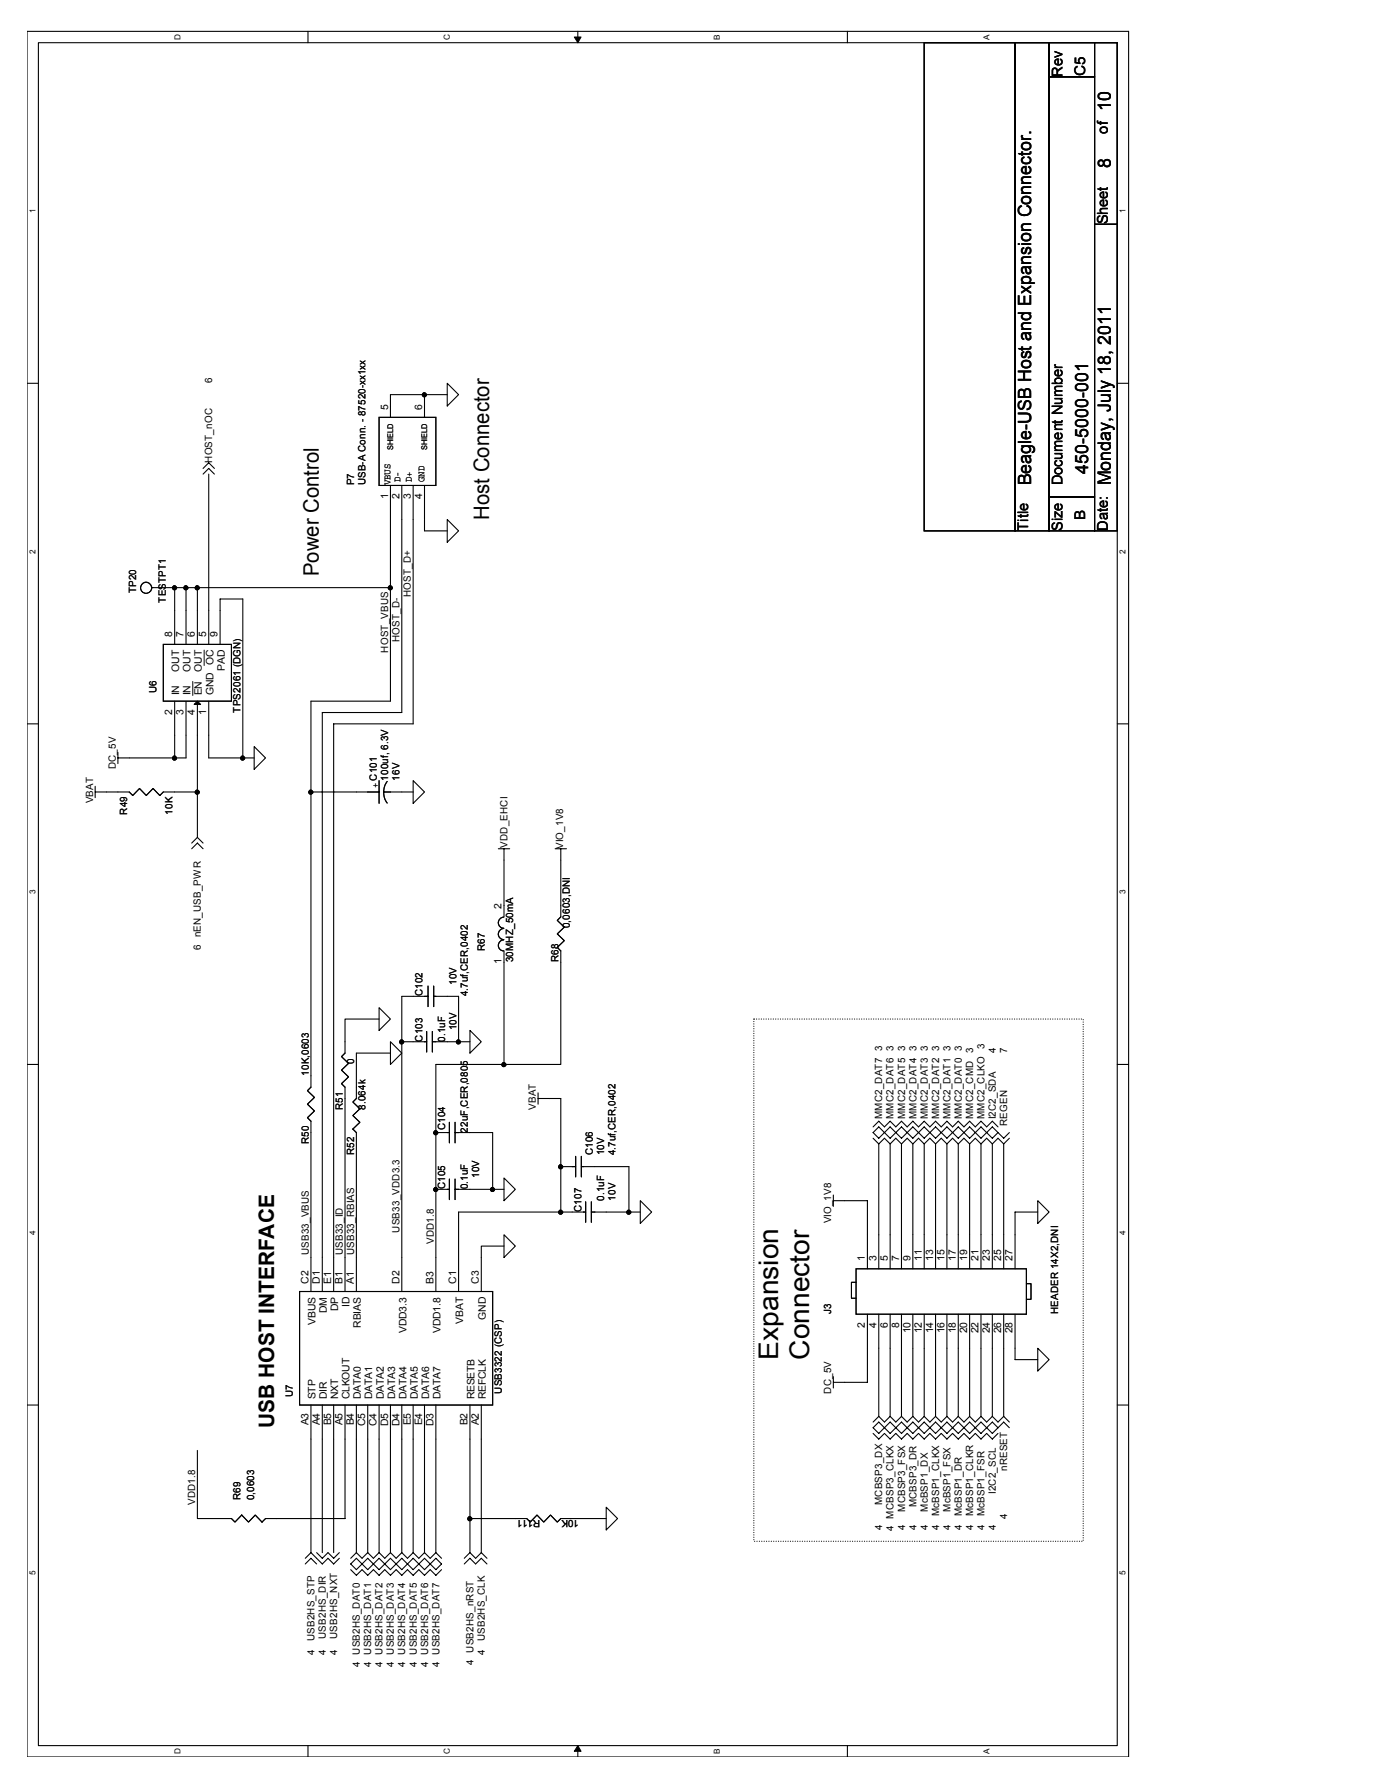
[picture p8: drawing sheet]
<svg xmlns="http://www.w3.org/2000/svg" width="216mm" height="279mm" viewBox="0 0 216 279" stroke-linecap="round" stroke-linejoin="round" font-family="sans-serif">
<path d="M4.2 4.9h172.5v270.3h-172.5zM6 6.7h168.9v266.7h-168.9z" fill="none" stroke="#000" stroke-width=".17"/>
<g fill="#fff">
<path d="M4.4 246h1.4v.7h-1.4z"/>
<path d="M175.1 246h1.4v.7h-1.4z"/>
</g>
<path d="M4.2 220h1.8M174.9 220h1.8" fill="none" stroke="#000" stroke-width=".17"/>
<g fill="#fff">
<path d="M4.4 192.7h1.4v.7h-1.4z"/>
<path d="M175.1 192.7h1.4v.7h-1.4z"/>
</g>
<path d="M4.2 166.7h1.8M174.9 166.7h1.8" fill="none" stroke="#000" stroke-width=".17"/>
<g fill="#fff">
<path d="M4.4 139.4h1.4v.6h-1.4z"/>
<path d="M175.1 139.4h1.4v.6h-1.4z"/>
</g>
<path d="M4.2 113.4h1.8M174.9 113.4h1.8" fill="none" stroke="#000" stroke-width=".17"/>
<g fill="#fff">
<path d="M4.4 86h1.4v.7h-1.4z"/>
<path d="M175.1 86h1.4v.7h-1.4z"/>
</g>
<path d="M4.2 60h1.8M174.9 60h1.8" fill="none" stroke="#000" stroke-width=".17"/>
<g fill="#fff">
<path d="M4.4 32.7h1.4v.7h-1.4z"/>
<path d="M175.1 32.7h1.4v.7h-1.4z"/>
<path d="M27.1 273.8h1.4v.9h-1.4z"/>
<path d="M27.1 5.3h1.4v.9h-1.4z"/>
<path d="M69.3 273.8h1.4v.9h-1.4z"/>
<path d="M69.3 5.3h1.4v.9h-1.4z"/>
</g>
<path d="M48.2 4.9v1.8M48.2 273.4v1.8" fill="none" stroke="#000" stroke-width=".17"/>
<g fill="#fff">
<path d="M111.5 273.9h1.4v.8h-1.4z"/>
<path d="M111.5 5.4h1.4v.8h-1.4z"/>
</g>
<path d="M90.5 4.9v1.8M90.5 273.4v1.8" fill="none" stroke="#000" stroke-width=".17"/>
<path d="M89.9 5.8h1.1l-.5 .9zM90.5 273.4l.5 .9h-1.1z" fill="#000" stroke="#000" stroke-width=".16"/>
<g fill="#fff">
<path d="M153.8 273.9h1.4v.8h-1.4z"/>
<path d="M153.8 5.4h1.4v.8h-1.4z"/>
</g>
<g fill="none" stroke="#000" stroke-width=".17">
<path d="M132.7 4.9v1.8M144.7 6.7h14.2v76.4h-14.2zM158.9 6.7h5.4v76.4h-5.4zM164.3 12h7.1v65.8h-7.1zM164.3 6.7h7.1v5.3h-7.1zM171.4 6.7h3.5v28.4h-3.5zM171.4 35.1h3.5v48h-3.5zM31.8 74.3l.9-.9 .9 .9M31.8 73.4l.9-.9 .9 .9M32.7 74.3v26.6M59.4 65.4h8.8v10.6h-8.8zM61.1 76v33.8h-12.4v60.5l-.6 .5 1.1 1.1-1.1 1 1.1 1.1-1.1 1 .6 .6v26.7"/>
<path d="M62.9 76v35.6h-12.4v90.7M64.7 76v37.4h-12.5v88.9M66.5 61.8v3.6M66.5 76v7.1h3.5M70 60l1.8 1.8-1.8 1.8zM70 61.8h-8.9v3.6M164.3 77.8h7.1v5.3h-7.1zM23.8 92h.1M23.8 92h37.3M27.3 92v8.9M29.1 92v8.9M30.9 92v8.9"/>
<path d="M70 81.4l1.8 1.7-1.8 1.8zM18.5 117.8v1.8M25.6 100.9h10.6v8.9h-10.6zM27.3 109.8v8.9M29.1 109.8v8.9h-10.6M30.9 109.8v21.3M32.7 109.8v8.9h7.1M34.5 100.9v-7.1h3.5v24.9M39.8 116.9l1.8 1.8-1.8 1.8zM14.9 124h5.3l.6 .6 1-1.1 1.1 1.1 1.1-1.1 1 1.1 .6-.6h5.3M14.9 123.1v1.8M30 132.9l.9-.9 .9 .9"/>
<path d="M30.9 131.1l-.9 .9M30.9 131.1l.9 .9M48.7 124h10.7M59.4 122.3v3.5M60.1 124h4.6M60.6 122.4a2.88 2.88 0 0 0 0 3.4M64.7 122.3l1.8 1.7-1.8 1.8zM78 132.9h1.8M78.9 132.9v10.7M86.9 132.9h1.8M87.8 132.9v10.7l-.6 .5 1.1 1.1-1.1 1.1 1.1 1-1.1 1.1 .6 .5v17.8h-8.9M59.4 159.6h-5.4v5.3l-.5 .6 1.1 1-1.1 1.1 1.1 1.1-1.1 1 .5 .6v32"/>
<path d="M59.4 157.8l1.7 1.8-1.7 1.8zM67 156h-4.1v46.3M67 154.4v3.2M67.9 156h3.9v7.2M67.9 154.4v3.2M78.9 145.4a.87 .87 0 0 0-.9 .9 .87 .87 0 0 0 .9 .9M78.9 143.6a.87 .87 0 0 0-.9 .9 .87 .87 0 0 0 .9 .9M78.9 147.2a.87 .87 0 0 0-.9 .9 .87 .87 0 0 0 .9 .8M78.9 148.9v17.8M61.1 163.2l1.8 1.7-1.8 1.8zM61.1 164.9h-5.3v7.1l-.6 .6 1.1 1.1-1.1 1 1.1 1.1-1.1 1 .6 .6v24.9M62.9 163.2h3.9"/>
<path d="M66.8 161.5v3.3M67.7 163.2h5.9M67.7 161.5v3.3M68.2 177.4h2.2M70.4 175.8v3.2M71.2 177.4h5.9v8.9M71.2 175.8v3.2M73.6 161.4l1.8 1.8-1.8 1.7zM78.9 166.7h-10.7v35.6M84.2 172h3.6v17.8M84.2 171.2v1.7M136.7 176.5l.9-.9 .9 .9 .9-.9 .8 .9 .9-.9 .9 .9 .9-.9 .9 .9 .9-.9 .9 .9 .9-.9 .9 .9 .9-.9 .8 .9 .9-.9 .9 .9 .9-.9 .9 .9 .9-.9 .9 .9 .9-.9 .9 .9"/>
<path d="M136.7 178.3l.9 .9M136.7 177.4l.9-.9 .9 .9-.9 .9zM137.6 179.2l.9-.9 .9 .9M137.6 179.2v19.5M138.5 177.4l.9 .9 .8-.9M138.5 177.4l.9-.9 .8 .9M139.4 179.2l.8-.9 .9 .9M139.4 179.2v19.5M140.2 177.4l.9 .9 .9-.9M140.2 177.4l.9-.9 .9 .9M141.1 179.2l.9-.9 .9 .9M141.1 179.2v19.5"/>
<path d="M142 177.4l.9 .9 .9-.9M142 177.4l.9-.9 .9 .9M142.9 179.2l.9-.9 .9 .9M142.9 179.2v19.5M143.8 177.4l.9 .9 .9-.9M143.8 177.4l.9-.9 .9 .9M144.7 179.2l.9-.9 .9 .9M144.7 179.2v19.5M145.6 177.4l.9 .9 .9-.9M145.6 177.4l.9-.9 .9 .9M146.5 179.2l.9-.9 .9 .9M146.5 179.2v19.5"/>
<path d="M147.4 177.4l.9 .9 .8-.9M147.4 177.4l.9-.9 .8 .9M148.3 179.2l.8-.9 .9 .9M148.3 179.2v19.5M149.1 177.4l.9 .9 .9-.9M149.1 177.4l.9-.9 .9 .9M150 179.2l.9-.9 .9 .9M150 179.2v19.5M150.9 177.4l.9 .9 .9-.9M150.9 177.4l.9-.9 .9 .9M151.8 179.2l.9-.9 .9 .9M151.8 179.2v19.5"/>
<path d="M152.7 177.4l.9 .9 .9-.9M152.7 177.4l.9-.9 .9 .9M153.6 179.2l.9-.9 .9 .9M153.6 179.2v19.5M154.5 177.4l.9 .9 .9-.9M154.5 177.4l.9-.9 .9 .9M155.4 179.2l.9-.9 .8 .9M155.4 179.2v19.5M156.3 177.4l.8 .9 .9-.9M157.1 179.2v19.5M158 178.3l-.9 .9M68.2 186.3h2.2"/>
<path d="M70.4 184.7v3.2M71.2 186.3h7.7M71.2 184.7v3.2M78.9 195.2h-3.5v7.1M78.9 184.5l1.8 1.8-1.8 1.7zM78.9 193.4l1.8 1.8-1.8 1.7zM87.8 182.7h2.3M90.1 181.1v3.2M91 182.7h7.5v7.1M91 181.1v3.2M91.7 189.8h-19.9v12.5M91.7 188.2v3.2"/>
<path d="M92.6 189.8h7.6M92.6 188.2v3.2M100.2 188l1.8 1.8-1.8 1.8zM130.5 188h5.3v10.7M130.5 187.2v1.7M134 198.7h26.7v7.1h-26.7zM162.5 188l1.8 1.8-1.8 1.8zM162.5 189.8h-3.6v8.9M46.9 202.3h30.2v17.7h-30.2zM130.5 215.6v1.8M134 200.8h-.7v2.5h.7M135.8 205.8v10.7h-5.3"/>
<path d="M137.6 205.8v16M139.4 205.8v16M141.1 205.8v16M142.9 205.8v16M144.7 205.8v16M146.5 205.8v16M148.3 205.8v16M150 205.8v16M151.8 205.8v16M153.6 205.8v16M155.4 205.8v16M157.1 205.8v16"/>
<path d="M158.9 205.8v7.1h3.6M160.7 201h.7v2.5h-.7M162.5 211.2l1.8 1.7-1.8 1.8zM48.7 220v23.2M50.5 220v23.2M52.2 220v23.2M54 220v17.8h-12.4l-.6 .6-1-1.1-1.1 1.1-1.1-1.1-1 1.1-.6-.6h-5.3v-10.6M55.8 220v23.2M57.6 220v23.2M59.4 220v23.2M61.1 220v23.2M62.9 220v23.2"/>
<path d="M64.7 220v23.2M66.5 220v23.2M68.2 220v23.2M73.6 220v17.8h8.9l.5 .6 1.1-1.1 1 1.1 1.1-1.1 1 1.1 .6-.6h7.1M73.6 237.8v5.4M75.4 220v23.2M94.9 236.1l1.8 1.7-1.8 1.8zM136.7 224.5l.9 .9 .9-.9 .9 .9 .8-.9 .9 .9 .9-.9 .9 .9 .9-.9 .9 .9 .9-.9 .9 .9 .9-.9 .9 .9 .8-.9 .9 .9 .9-.9 .9 .9 .9-.9 .9 .9 .9-.9 .9 .9 .9-.9M137.6 221.8l.9 .9 .9-.9M137.6 221.8l-.9 .9M137.6 222.7l.9 .9-.9 .9-.9-.9zM138.5 223.6l.9-.9 .8 .9"/>
<path d="M138.5 223.6l.9 .9 .8-.9M139.4 221.8l.8 .9 .9-.9M140.2 223.6l.9-.9 .9 .9M140.2 223.6l.9 .9 .9-.9M141.1 221.8l.9 .9 .9-.9M142 223.6l.9-.9 .9 .9M142 223.6l.9 .9 .9-.9M142.9 221.8l.9 .9 .9-.9M143.8 223.6l.9-.9 .9 .9M143.8 223.6l.9 .9 .9-.9M144.7 221.8l.9 .9 .9-.9M145.6 223.6l.9-.9 .9 .9"/>
<path d="M145.6 223.6l.9 .9 .9-.9M146.5 221.8l.9 .9 .9-.9M147.4 223.6l.9-.9 .8 .9M147.4 223.6l.9 .9 .8-.9M148.3 221.8l.8 .9 .9-.9M149.1 223.6l.9-.9 .9 .9M149.1 223.6l.9 .9 .9-.9M150 221.8l.9 .9 .9-.9M150.9 223.6l.9-.9 .9 .9M150.9 223.6l.9 .9 .9-.9M151.8 221.8l.9 .9 .9-.9M152.7 223.6l.9-.9 .9 .9"/>
<path d="M152.7 223.6l.9 .9 .9-.9M153.6 221.8l.9 .9 .9-.9M154.5 223.6l.9-.9 .9 .9M154.5 223.6l.9 .9 .9-.9M155.4 221.8l.9 .9 .8-.9M156.3 223.6l.8-.9 .9 .9M157.1 221.8l.9 .9M47.8 244.9l.9-.8 .9 .8M48.7 243.2l1.8 1.7 .8-.8 .9 .8 .9-.8M48.7 243.2l-.9 .9M49.6 243.2l.9 .9 .8-.9 .9 .9 .9-.9M54.9 245.8l.9 .9 .9-.9 .9 .9 .9-.9 .9 .9 .8-.9 .9 .9 .9-.9 .9 .9 .9-.9 .9 .9 .9-.9 .9 .9 .9-.9 .8 .9 .9-.9"/>
<path d="M55.8 244.1l.9 .8-.9 .9-.9-.9zM55.8 243.2l-.9 .9M55.8 243.2l.9 .9 .9-.9M56.7 244.9l.9 .9 .9-.9M56.7 244.9l.9-.8 .9 .8M57.6 243.2l.9 .9 .9-.9M58.5 244.9l.9 .9 .8-.9M58.5 244.9l.9-.8 .8 .8M59.4 243.2l.8 .9 .9-.9M60.2 244.9l.9 .9 .9-.9M60.2 244.9l.9-.8 .9 .8M61.1 243.2l.9 .9 .9-.9"/>
<path d="M62 244.9l.9 .9 .9-.9M62 244.9l.9-.8 .9 .8M62.9 243.2l.9 .9 .9-.9M63.8 244.9l.9 .9 .9-.9M63.8 244.9l.9-.8 .9 .8M64.7 243.2l.9 .9 .9-.9M65.6 244.9l.9 .9 .9-.9M65.6 244.9l.9-.8 .9 .8M66.5 243.2l.9 .9 .8-.9M68.2 244.1l.9 .8-.9 .9-.8-.9zM68.2 243.2l.9 .9M72.7 244.9l.9-.8 .9 .8 .9-.8 .8 .8"/>
<path d="M73.6 243.2l.9 .9 .9-.9M73.6 243.2l-.9 .9M75.4 243.2l.8 .9M132.7 273.4v1.8"/>
<circle cx="22.9" cy="92.1" r=".87"/>
</g>
<path d="M118 159.6h51.6v81.8h-51.6z" fill="none" stroke="#000" stroke-width=".17" stroke-dasharray="0 .3"/>
<g fill="#000" stroke="#000" stroke-width=".17">
<path d="M30.4 110.3l.5-.5 .5 .5z"/>
<circle cx="66.4" cy="61.8" r=".32"/>
<circle cx="27.3" cy="92.1" r=".32"/>
<circle cx="29.1" cy="92.1" r=".32"/>
<circle cx="30.9" cy="92.1" r=".32"/>
<circle cx="61.1" cy="92.1" r=".32"/>
<circle cx="27.3" cy="118.7" r=".32"/>
<circle cx="38" cy="118.7" r=".32"/>
<circle cx="30.9" cy="124.1" r=".32"/>
<circle cx="48.7" cy="124.1" r=".32"/>
<circle cx="62.9" cy="163.2" r=".32"/>
<circle cx="68.2" cy="177.4" r=".32"/>
<circle cx="71.8" cy="163.2" r=".32"/>
<circle cx="78.9" cy="166.7" r=".32"/>
<circle cx="68.2" cy="186.3" r=".32"/>
<circle cx="77.1" cy="186.3" r=".32"/>
<circle cx="87.8" cy="189.8" r=".32"/>
<circle cx="87.8" cy="182.7" r=".32"/>
<circle cx="98.4" cy="189.8" r=".32"/>
<circle cx="73.5" cy="237.9" r=".32"/>
</g>
<path d="M30.2 106.7v2.2M32 101.8v2.4" fill="none" stroke="#000" stroke-width=".16"/>
<g font-size="4.2">
<text x="121.8" y="212.9" transform="rotate(-90 121.8 212.9)">Expansion</text>
<text x="126.7" y="212.9" transform="rotate(-90 126.7 212.9)">Connector</text>
</g>
<g font-size="3.3">
<text x="76.6" y="81.4" transform="rotate(-90 76.6 81.4)">Host Connector</text>
<text x="49.9" y="90.3" transform="rotate(-90 49.9 90.3)">Power Control</text>
<text x="42.9" y="223.6" transform="rotate(-90 42.9 223.6)">USB HOST INTERFACE</text>
</g>
<g font-size="2.8">
<text x="173.9" y="17.4" transform="rotate(-90 173.9 17.4)">10</text>
<text x="173.9" y="26.2" transform="rotate(-90 173.9 26.2)">8</text>
<text x="161.5" y="76" transform="rotate(-90 161.5 76)">Beagle-USB Host and Expansion Connector.</text>
<text x="170.3" y="74.3" transform="rotate(-90 170.3 74.3)">450-5000-001</text>
<text x="173.9" y="76" transform="rotate(-90 173.9 76)">Monday, July 18, 2011</text>
</g>
<g font-size="2.3">
<text x="169.9" y="11.9" transform="rotate(-90 169.9 11.9)">C5</text>
<text x="166.3" y="12" transform="rotate(-90 166.3 12)">Rev</text>
<text x="173.4" y="20.9" transform="rotate(-90 173.4 20.9)">of</text>
<text x="173.4" y="35.1" transform="rotate(-90 173.4 35.1)">Sheet</text>
<text x="166.3" y="76" transform="rotate(-90 166.3 76)">Document Number</text>
<text x="161" y="83.1" transform="rotate(-90 161 83.1)">Title</text>
<text x="166.3" y="83.1" transform="rotate(-90 166.3 83.1)">Size</text>
<text x="169.9" y="81.4" transform="rotate(-90 169.9 81.4)">B</text>
<text x="173.4" y="83.1" transform="rotate(-90 173.4 83.1)">Date:</text>
</g>
<g font-size="1.6">
<text x="33.2" y="60" transform="rotate(-90 33.2 60)">6</text>
<text x="60.7" y="64.1" transform="rotate(-90 60.7 64.1)">5</text>
<text x="66.1" y="64.1" transform="rotate(-90 66.1 64.1)">6</text>
<text x="33.2" y="72.5" transform="rotate(-90 33.2 72.5)">HOST_nOC</text>
<text x="55.5" y="76" transform="rotate(-90 55.5 76)">P7</text>
<text x="57.2" y="76" transform="rotate(-90 57.2 76)">USB-A Conn. - 87520-xx1xx</text>
<text x="61.1" y="76" transform="rotate(-90 61.1 76)">VBUS</text>
<text x="62.7" y="75.5" transform="rotate(-90 62.7 75.5)">D-</text>
<text x="64.5" y="75.5" transform="rotate(-90 64.5 75.5)">D+</text>
<text x="66.5" y="75.5" transform="rotate(-90 66.5 75.5)">GND</text>
<text x="60.7" y="78.1" transform="rotate(-90 60.7 78.1)">1</text>
<text x="62.5" y="78.1" transform="rotate(-90 62.5 78.1)">2</text>
<text x="64.3" y="78.1" transform="rotate(-90 64.3 78.1)">3</text>
<text x="66.1" y="78.1" transform="rotate(-90 66.1 78.1)">4</text>
<text x="21.3" y="92.9" transform="rotate(-90 21.3 92.9)">TP20</text>
<text x="25.9" y="94.4" transform="rotate(-90 25.9 94.4)">TESTPT1</text>
<text x="64.3" y="93.5" transform="rotate(-90 64.3 93.5)">HOST_D+</text>
<text x="27" y="99.7" transform="rotate(-90 27 99.7)">8</text>
<text x="28.7" y="99.7" transform="rotate(-90 28.7 99.7)">7</text>
<text x="30.5" y="99.7" transform="rotate(-90 30.5 99.7)">6</text>
<text x="32.3" y="99.7" transform="rotate(-90 32.3 99.7)">5</text>
<text x="34.1" y="99.7" transform="rotate(-90 34.1 99.7)">9</text>
<text x="62.6" y="100.6" transform="rotate(-90 62.6 100.6)">HOST_D-</text>
<text x="28.1" y="105.2" transform="rotate(-90 28.1 105.2)">OUT</text>
<text x="29.8" y="105.2" transform="rotate(-90 29.8 105.2)">OUT</text>
<text x="31.6" y="105.2" transform="rotate(-90 31.6 105.2)">OUT</text>
<text x="35.2" y="105.1" transform="rotate(-90 35.2 105.1)">PAD</text>
<text x="60.8" y="102.2" transform="rotate(-90 60.8 102.2)">HOST_VBUS</text>
<text x="24.5" y="108.6" transform="rotate(-90 24.5 108.6)">U6</text>
<text x="27" y="111.9" transform="rotate(-90 27 111.9)">2</text>
<text x="28.1" y="108.9" transform="rotate(-90 28.1 108.9)">IN</text>
<text x="28.7" y="111.9" transform="rotate(-90 28.7 111.9)">3</text>
<text x="29.8" y="108.9" transform="rotate(-90 29.8 108.9)">IN</text>
<text x="30.5" y="111.9" transform="rotate(-90 30.5 111.9)">4</text>
<text x="31.6" y="108.9" transform="rotate(-90 31.6 108.9)">EN</text>
<text x="32.3" y="111.9" transform="rotate(-90 32.3 111.9)">1</text>
<text x="33.4" y="108.9" transform="rotate(-90 33.4 108.9)">GND OC</text>
<text x="37.7" y="111.6" transform="rotate(-90 37.7 111.6)">TPS2061 (DGN)</text>
<text x="14.6" y="125.8" transform="rotate(-90 14.6 125.8)">VBAT</text>
<text x="18.1" y="120.5" transform="rotate(-90 18.1 120.5)">DC_5V</text>
<text x="59.1" y="123.5" transform="rotate(-90 59.1 123.5)">+ C101</text>
<text x="60.8" y="122.3" transform="rotate(-90 60.8 122.3)">100uf, 6.3V</text>
<text x="62.6" y="122.3" transform="rotate(-90 62.6 122.3)">16V</text>
<text x="19.9" y="127.6" transform="rotate(-90 19.9 127.6)">R49</text>
<text x="27" y="127.6" transform="rotate(-90 27 127.6)">10K</text>
<text x="79.5" y="132.8" transform="rotate(-90 79.5 132.8)">VDD_EHCI</text>
<text x="88.2" y="132.9" transform="rotate(-90 88.2 132.9)">VIO_1V8</text>
<text x="78.5" y="142.4" transform="rotate(-90 78.5 142.4)">2</text>
<text x="31.5" y="148.8" transform="rotate(-90 31.5 148.8)">6 nEN_USB_PWR</text>
<text x="75.9" y="148.9" transform="rotate(-90 75.9 148.9)">R67</text>
<text x="89.2" y="145.4" transform="rotate(-90 89.2 145.4)">0,0603,DNI</text>
<text x="71.5" y="154.3" transform="rotate(-90 71.5 154.3)">10V</text>
<text x="78.5" y="151" transform="rotate(-90 78.5 151)">1</text>
<text x="80.3" y="150.7" transform="rotate(-90 80.3 150.7)">30MHZ_50mA</text>
<text x="87.5" y="150.7" transform="rotate(-90 87.5 150.7)">R68</text>
<text x="66.1" y="156" transform="rotate(-90 66.1 156)">C102</text>
<text x="71.5" y="161.4" transform="rotate(-90 71.5 161.4)">10V</text>
<text x="73.2" y="156" transform="rotate(-90 73.2 156)">4.7uf,CER,0402</text>
<text x="55.5" y="166.7" transform="rotate(-90 55.5 166.7)">0</text>
<text x="66.1" y="163.2" transform="rotate(-90 66.1 163.2)">C103</text>
<text x="69.7" y="163.2" transform="rotate(-90 69.7 163.2)">0.1uF</text>
<text x="152.4" y="164.9" transform="rotate(-90 152.4 164.9)">3</text>
<text x="154.1" y="164.2" transform="rotate(-90 154.1 164.2)">3</text>
<text x="155.9" y="164.9" transform="rotate(-90 155.9 164.9)">4</text>
<text x="157.7" y="164.9" transform="rotate(-90 157.7 164.9)">7</text>
<text x="48.3" y="168.5" transform="rotate(-90 48.3 168.5)">10K,0603</text>
<text x="53.7" y="173.8" transform="rotate(-90 53.7 173.8)">R51</text>
<text x="57.2" y="173.8" transform="rotate(-90 57.2 173.8)">8.064k</text>
<text x="83.9" y="173.8" transform="rotate(-90 83.9 173.8)">VBAT</text>
<text x="48.3" y="179.2" transform="rotate(-90 48.3 179.2)">R50</text>
<text x="69.7" y="177" transform="rotate(-90 69.7 177)">C104</text>
<text x="73.2" y="177.4" transform="rotate(-90 73.2 177.4)">22uF,CER,0805</text>
<text x="138.1" y="175.3" transform="rotate(-90 138.1 175.3)">MMC2_DAT7 3</text>
<text x="139.9" y="175.3" transform="rotate(-90 139.9 175.3)">MMC2_DAT6 3</text>
<text x="141.7" y="175.3" transform="rotate(-90 141.7 175.3)">MMC2_DAT5 3</text>
<text x="143.5" y="175.3" transform="rotate(-90 143.5 175.3)">MMC2_DAT4 3</text>
<text x="145.2" y="175.3" transform="rotate(-90 145.2 175.3)">MMC2_DAT3 3</text>
<text x="147" y="175.3" transform="rotate(-90 147 175.3)">MMC2_DAT2 3</text>
<text x="148.8" y="175.3" transform="rotate(-90 148.8 175.3)">MMC2_DAT1 3</text>
<text x="150.6" y="175.3" transform="rotate(-90 150.6 175.3)">MMC2_DAT0 3</text>
<text x="152.4" y="175.3" transform="rotate(-90 152.4 175.3)">MMC2_CMD</text>
<text x="154.1" y="175.3" transform="rotate(-90 154.1 175.3)">MMC2_CLKO</text>
<text x="155.9" y="175.3" transform="rotate(-90 155.9 175.3)">I2C2_SDA</text>
<text x="157.7" y="176.3" transform="rotate(-90 157.7 176.3)">REGEN</text>
<text x="55.5" y="180.9" transform="rotate(-90 55.5 180.9)">R52</text>
<text x="75" y="184.5" transform="rotate(-90 75 184.5)">10V</text>
<text x="92.8" y="180.9" transform="rotate(-90 92.8 180.9)">C106</text>
<text x="94.6" y="180.9" transform="rotate(-90 94.6 180.9)">10V</text>
<text x="96.4" y="180.9" transform="rotate(-90 96.4 180.9)">4.7uf,CER,0402</text>
<text x="69.7" y="186.3" transform="rotate(-90 69.7 186.3)">C105</text>
<text x="73.2" y="186.3" transform="rotate(-90 73.2 186.3)">0.1uF</text>
<text x="91" y="189.8" transform="rotate(-90 91 189.8)">C107</text>
<text x="94.6" y="188" transform="rotate(-90 94.6 188)">0.1uF</text>
<text x="96.4" y="188" transform="rotate(-90 96.4 188)">10V</text>
<text x="130.1" y="191.6" transform="rotate(-90 130.1 191.6)">VIO_1V8</text>
<text x="48.3" y="196.6" transform="rotate(-90 48.3 196.6)">USB33_VBUS</text>
<text x="53.7" y="196.6" transform="rotate(-90 53.7 196.6)">USB33_ID</text>
<text x="55.5" y="196.6" transform="rotate(-90 55.5 196.6)">USB33_RBIAS</text>
<text x="62.6" y="193" transform="rotate(-90 62.6 193)">USB33_VDD3.3</text>
<text x="67.9" y="194.8" transform="rotate(-90 67.9 194.8)">VDD1.8</text>
<text x="135.4" y="197.5" transform="rotate(-90 135.4 197.5)">1</text>
<text x="137.2" y="197.5" transform="rotate(-90 137.2 197.5)">3</text>
<text x="139" y="197.5" transform="rotate(-90 139 197.5)">5</text>
<text x="140.8" y="197.5" transform="rotate(-90 140.8 197.5)">7</text>
<text x="142.5" y="197.5" transform="rotate(-90 142.5 197.5)">9</text>
<text x="144.3" y="197.5" transform="rotate(-90 144.3 197.5)">11</text>
<text x="146.1" y="197.5" transform="rotate(-90 146.1 197.5)">13</text>
<text x="147.9" y="197.5" transform="rotate(-90 147.9 197.5)">15</text>
<text x="149.6" y="197.5" transform="rotate(-90 149.6 197.5)">17</text>
<text x="151.4" y="197.5" transform="rotate(-90 151.4 197.5)">19</text>
<text x="153.2" y="197.5" transform="rotate(-90 153.2 197.5)">21</text>
<text x="155" y="197.5" transform="rotate(-90 155 197.5)">23</text>
<text x="156.8" y="197.5" transform="rotate(-90 156.8 197.5)">25</text>
<text x="158.5" y="197.5" transform="rotate(-90 158.5 197.5)">27</text>
<text x="48.3" y="201" transform="rotate(-90 48.3 201)">C2</text>
<text x="50.1" y="201" transform="rotate(-90 50.1 201)">D1</text>
<text x="51.9" y="201" transform="rotate(-90 51.9 201)">E1</text>
<text x="53.6" y="201" transform="rotate(-90 53.6 201)">B1</text>
<text x="55.4" y="201" transform="rotate(-90 55.4 201)">A1</text>
<text x="62.5" y="201" transform="rotate(-90 62.5 201)">D2</text>
<text x="67.9" y="201" transform="rotate(-90 67.9 201)">B3</text>
<text x="71.4" y="201" transform="rotate(-90 71.4 201)">C1</text>
<text x="75" y="201" transform="rotate(-90 75 201)">C3</text>
<text x="49.4" y="207.5" transform="rotate(-90 49.4 207.5)">VBUS</text>
<text x="51.2" y="205.6" transform="rotate(-90 51.2 205.6)">DM</text>
<text x="53" y="205.4" transform="rotate(-90 53 205.4)">DP</text>
<text x="54.7" y="204.8" transform="rotate(-90 54.7 204.8)">ID</text>
<text x="56.5" y="207.9" transform="rotate(-90 56.5 207.9)">RBIAS</text>
<text x="63.6" y="208.7" transform="rotate(-90 63.6 208.7)">VDD3.3</text>
<text x="69" y="208.7" transform="rotate(-90 69 208.7)">VDD1.8</text>
<text x="72.5" y="207.3" transform="rotate(-90 72.5 207.3)">VBAT</text>
<text x="76.1" y="206.7" transform="rotate(-90 76.1 206.7)">GND</text>
<text x="130.1" y="205.8" transform="rotate(-90 130.1 205.8)">J3</text>
<text x="135.4" y="207.9" transform="rotate(-90 135.4 207.9)">2</text>
<text x="137.2" y="207.9" transform="rotate(-90 137.2 207.9)">4</text>
<text x="139" y="207.9" transform="rotate(-90 139 207.9)">6</text>
<text x="140.8" y="207.9" transform="rotate(-90 140.8 207.9)">8</text>
<text x="142.5" y="208.8" transform="rotate(-90 142.5 208.8)">10</text>
<text x="144.3" y="208.8" transform="rotate(-90 144.3 208.8)">12</text>
<text x="146.1" y="208.8" transform="rotate(-90 146.1 208.8)">14</text>
<text x="147.9" y="208.8" transform="rotate(-90 147.9 208.8)">16</text>
<text x="149.6" y="208.8" transform="rotate(-90 149.6 208.8)">18</text>
<text x="151.4" y="208.8" transform="rotate(-90 151.4 208.8)">20</text>
<text x="153.2" y="208.8" transform="rotate(-90 153.2 208.8)">22</text>
<text x="155" y="208.8" transform="rotate(-90 155 208.8)">24</text>
<text x="156.8" y="208.8" transform="rotate(-90 156.8 208.8)">26</text>
<text x="158.5" y="208.8" transform="rotate(-90 158.5 208.8)">28</text>
<text x="165.7" y="205.8" transform="rotate(-90 165.7 205.8)">HEADER 14X2,DNI</text>
<text x="45.8" y="218.8" transform="rotate(-90 45.8 218.8)">U7</text>
<text x="49.4" y="219.2" transform="rotate(-90 49.4 219.2)">STP</text>
<text x="51.2" y="219.2" transform="rotate(-90 51.2 219.2)">DIR</text>
<text x="53" y="219.2" transform="rotate(-90 53 219.2)">NXT</text>
<text x="54.7" y="219.2" transform="rotate(-90 54.7 219.2)">CLKOUT</text>
<text x="56.5" y="219.2" transform="rotate(-90 56.5 219.2)">DATA0</text>
<text x="58.3" y="219.2" transform="rotate(-90 58.3 219.2)">DATA1</text>
<text x="60.1" y="219.2" transform="rotate(-90 60.1 219.2)">DATA2</text>
<text x="61.8" y="219.2" transform="rotate(-90 61.8 219.2)">DATA3</text>
<text x="63.6" y="219.2" transform="rotate(-90 63.6 219.2)">DATA4</text>
<text x="65.4" y="219.2" transform="rotate(-90 65.4 219.2)">DATA5</text>
<text x="67.2" y="219.2" transform="rotate(-90 67.2 219.2)">DATA6</text>
<text x="69" y="219.2" transform="rotate(-90 69 219.2)">DATA7</text>
<text x="74.3" y="219.2" transform="rotate(-90 74.3 219.2)">RESETB</text>
<text x="76.1" y="219.2" transform="rotate(-90 76.1 219.2)">REFCLK</text>
<text x="78.6" y="218.3" transform="rotate(-90 78.6 218.3)">USB3322 (CSP)</text>
<text x="130.1" y="218.3" transform="rotate(-90 130.1 218.3)">DC_5V</text>
<text x="48.3" y="223.2" transform="rotate(-90 48.3 223.2)">A3</text>
<text x="50.1" y="223.2" transform="rotate(-90 50.1 223.2)">A4</text>
<text x="51.9" y="223.2" transform="rotate(-90 51.9 223.2)">B5</text>
<text x="53.6" y="223.2" transform="rotate(-90 53.6 223.2)">A5</text>
<text x="55.4" y="223.2" transform="rotate(-90 55.4 223.2)">B4</text>
<text x="57.2" y="223.3" transform="rotate(-90 57.2 223.3)">C5</text>
<text x="59" y="223.3" transform="rotate(-90 59 223.3)">C4</text>
<text x="60.7" y="223.3" transform="rotate(-90 60.7 223.3)">D5</text>
<text x="62.5" y="223.3" transform="rotate(-90 62.5 223.3)">D4</text>
<text x="64.3" y="223.2" transform="rotate(-90 64.3 223.2)">E5</text>
<text x="66.1" y="223.2" transform="rotate(-90 66.1 223.2)">E4</text>
<text x="67.9" y="223.3" transform="rotate(-90 67.9 223.3)">D3</text>
<text x="73.2" y="223.2" transform="rotate(-90 73.2 223.2)">B2</text>
<text x="75" y="223.2" transform="rotate(-90 75 223.2)">A2</text>
<text x="155.9" y="233.9" transform="rotate(-90 155.9 233.9)">I2C2_SCL</text>
<text x="157.7" y="230.4" transform="rotate(-90 157.7 230.4)">nRESET</text>
<text x="30.6" y="235.7" transform="rotate(-90 30.6 235.7)">VDD1.8</text>
<text x="37.7" y="235" transform="rotate(-90 37.7 235)">R69</text>
<text x="39.8" y="235" transform="rotate(-90 39.8 235)">0,0603</text>
<text x="84.6" y="238.1" transform="rotate(-180 84.6 238.1)">R111</text>
<text x="90.6" y="238.1" transform="rotate(-180 90.6 238.1)">10K</text>
<text x="138.1" y="239.6" transform="rotate(-90 138.1 239.6)">4</text>
<text x="138.1" y="235.7" transform="rotate(-90 138.1 235.7)">MCBSP3_DX</text>
<text x="139.9" y="239.8" transform="rotate(-90 139.9 239.8)">4 MCBSP3_CLKX</text>
<text x="141.7" y="239.6" transform="rotate(-90 141.7 239.6)">4</text>
<text x="141.7" y="236.8" transform="rotate(-90 141.7 236.8)">MCBSP3_FSX</text>
<text x="143.5" y="239.6" transform="rotate(-90 143.5 239.6)">4</text>
<text x="143.5" y="236.1" transform="rotate(-90 143.5 236.1)">MCBSP3_DR</text>
<text x="145.2" y="239.6" transform="rotate(-90 145.2 239.6)">4</text>
<text x="145.2" y="236.8" transform="rotate(-90 145.2 236.8)">McBSP1_DX</text>
<text x="147" y="239.6" transform="rotate(-90 147 239.6)">4</text>
<text x="147" y="237.5" transform="rotate(-90 147 237.5)">McBSP1_CLKX</text>
<text x="148.8" y="239.6" transform="rotate(-90 148.8 239.6)">4</text>
<text x="148.8" y="236.8" transform="rotate(-90 148.8 236.8)">McBSP1_FSX</text>
<text x="150.6" y="239.6" transform="rotate(-90 150.6 239.6)">4</text>
<text x="150.6" y="237.5" transform="rotate(-90 150.6 237.5)">McBSP1_DR</text>
<text x="152.4" y="239.6" transform="rotate(-90 152.4 239.6)">4</text>
<text x="152.4" y="237.5" transform="rotate(-90 152.4 237.5)">McBSP1_CLKR</text>
<text x="154.1" y="239.6" transform="rotate(-90 154.1 239.6)">4</text>
<text x="154.1" y="237.5" transform="rotate(-90 154.1 237.5)">McBSP1_FSR</text>
<text x="155.9" y="239.6" transform="rotate(-90 155.9 239.6)">4</text>
<text x="157.7" y="237.8" transform="rotate(-90 157.7 237.8)">4</text>
<text x="49.2" y="257" transform="rotate(-90 49.2 257)">USB2HS_STP</text>
<text x="51" y="256.7" transform="rotate(-90 51 256.7)">USB2HS_DIR</text>
<text x="52.8" y="256.7" transform="rotate(-90 52.8 256.7)">USB2HS_NXT</text>
<text x="75.9" y="257" transform="rotate(-90 75.9 257)">USB2HS_CLK</text>
<text x="49.2" y="259.2" transform="rotate(-90 49.2 259.2)">4</text>
<text x="51" y="259.2" transform="rotate(-90 51 259.2)">4</text>
<text x="52.8" y="259.2" transform="rotate(-90 52.8 259.2)">4</text>
<text x="56.3" y="261.1" transform="rotate(-90 56.3 261.1)">4 USB2HS_DAT0</text>
<text x="58.1" y="261.1" transform="rotate(-90 58.1 261.1)">4 USB2HS_DAT1</text>
<text x="59.9" y="261.1" transform="rotate(-90 59.9 261.1)">4 USB2HS_DAT2</text>
<text x="61.7" y="261.1" transform="rotate(-90 61.7 261.1)">4 USB2HS_DAT3</text>
<text x="63.5" y="261.1" transform="rotate(-90 63.5 261.1)">4 USB2HS_DAT4</text>
<text x="65.2" y="261.1" transform="rotate(-90 65.2 261.1)">4 USB2HS_DAT5</text>
<text x="67" y="261.1" transform="rotate(-90 67 261.1)">4 USB2HS_DAT6</text>
<text x="68.8" y="261.1" transform="rotate(-90 68.8 261.1)">4 USB2HS_DAT7</text>
<text x="74.1" y="260.8" transform="rotate(-90 74.1 260.8)">4 USB2HS_nRST</text>
<text x="75.9" y="259.2" transform="rotate(-90 75.9 259.2)">4</text>
</g>
<g font-size="1.3">
<text x="28.2" y="6.2" transform="rotate(-90 28.2 6.2)">D</text>
<text x="70.4" y="6.2" transform="rotate(-90 70.4 6.2)">C</text>
<text x="112.7" y="6.2" transform="rotate(-90 112.7 6.2)">B</text>
<text x="154.9" y="6.2" transform="rotate(-90 154.9 6.2)">A</text>
<text x="5.5" y="33.4" transform="rotate(-90 5.5 33.4)">1</text>
<text x="176.2" y="33.4" transform="rotate(-90 176.2 33.4)">1</text>
<text x="5.5" y="86.7" transform="rotate(-90 5.5 86.7)">2</text>
<text x="176.2" y="86.7" transform="rotate(-90 176.2 86.7)">2</text>
<text x="5.5" y="140" transform="rotate(-90 5.5 140)">3</text>
<text x="176.2" y="140" transform="rotate(-90 176.2 140)">3</text>
<text x="5.5" y="193.4" transform="rotate(-90 5.5 193.4)">4</text>
<text x="176.2" y="193.4" transform="rotate(-90 176.2 193.4)">4</text>
<text x="5.5" y="246.7" transform="rotate(-90 5.5 246.7)">5</text>
<text x="176.2" y="246.7" transform="rotate(-90 176.2 246.7)">5</text>
<text x="28.2" y="274.7" transform="rotate(-90 28.2 274.7)">D</text>
<text x="70.4" y="274.7" transform="rotate(-90 70.4 274.7)">C</text>
<text x="112.7" y="274.7" transform="rotate(-90 112.7 274.7)">B</text>
<text x="154.9" y="274.7" transform="rotate(-90 154.9 274.7)">A</text>
</g>
<g font-size="1.2">
<text x="61.6" y="70.5" transform="rotate(-90 61.6 70.5)">SHIELD</text>
<text x="66.9" y="70.5" transform="rotate(-90 66.9 70.5)">SHIELD</text>
</g>
</svg>
